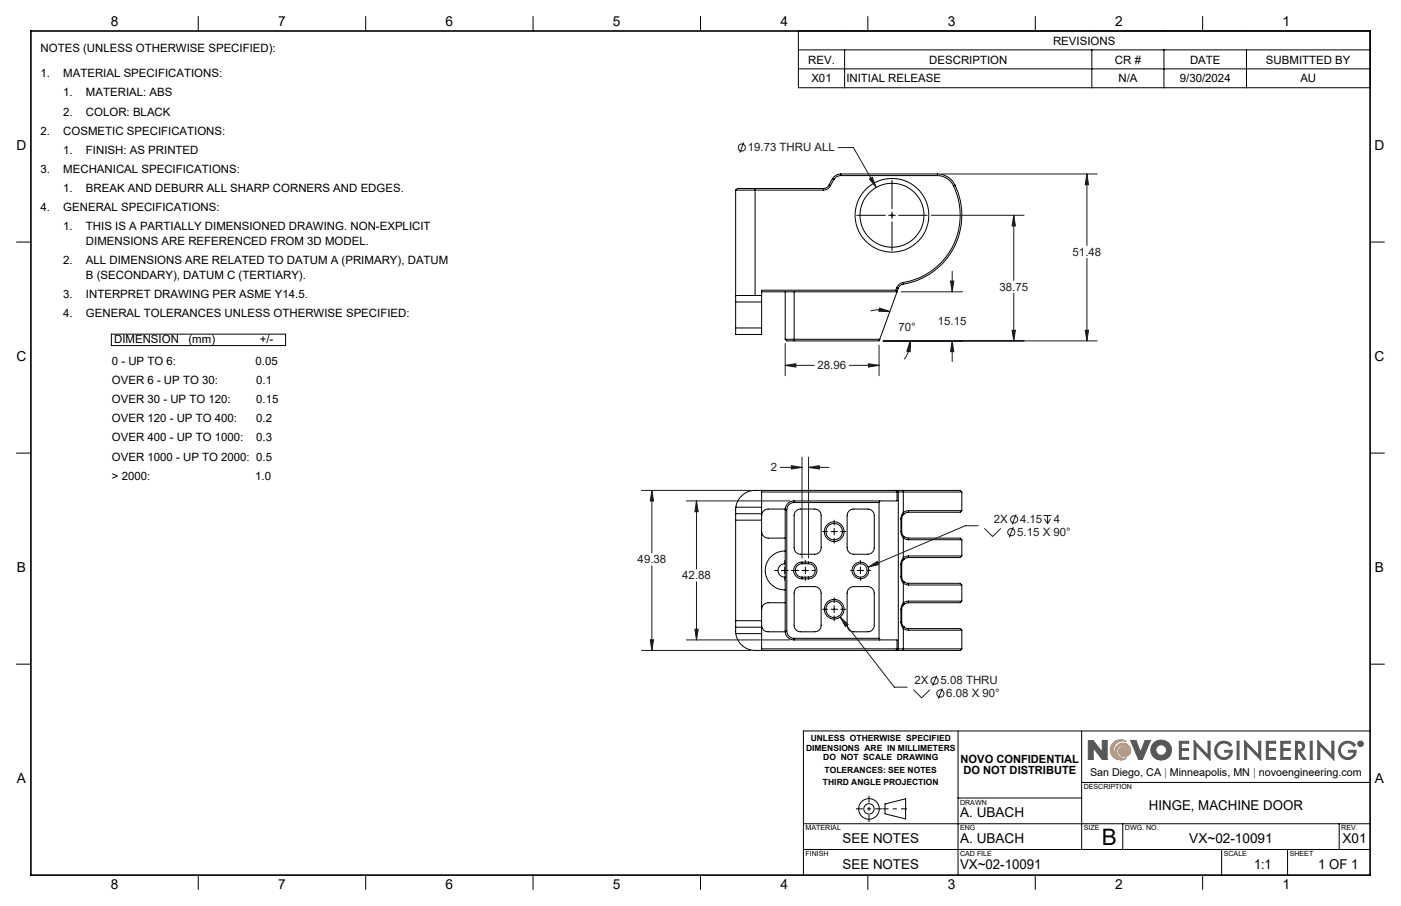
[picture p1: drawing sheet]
<svg xmlns="http://www.w3.org/2000/svg" width="432mm" height="279mm" viewBox="0 0 432 279" stroke-linecap="round" stroke-linejoin="round" font-family="sans-serif">
<g fill="none" stroke="#000" stroke-width=".31">
<path d="M61.1 5.1v4.5M112.7 5.1v4.5M164.3 5.1v4.5M215.9 5.1v4.5M267.5 5.1v4.5M319.1 5.1v4.5M370.7 5.1v4.5M226.7 58.6h27.1M226.7 58.6v32.7M232.7 58.1h-5.4l-.6 .5M232.7 58.1v33M232.7 58.1h21.1"/>
<path d="M253.8 58.1v.5M255.6 57a2.07 2.07 0 0 1-1.8 1.1M255.6 57l.4 .2M256 57.2a2.51 2.51 0 0 1-2.2 1.4M256.6 55.1l-1 1.9M256.6 55.1l.4 .3M257 55.4l-1 1.8M259.2 54.2a2.39 2.39 0 0 0-2.2 1.2M259.2 53.7a3 3 0 0 0-2.6 1.4M259.2 54.2h29.7M259.2 53.7v.5M259.2 53.7h29.7"/>
<path d="M288.9 54.2a5.4 5.4 0 0 1 5 3.1M288.9 53.7a6 6 0 0 1 5.4 3.4M288.9 53.7v.5M293.9 57.3a21 21 0 0 1-15.6 29.8M294.3 57.1a21.5 21.5 0 0 1-15.9 30.5M294.3 57.1l-.4 .2M5.1 74.6h4.4M422.3 74.6h4.4M226.7 91.3v1.8M226.7 93.1v8M226.7 93.1h8M232.7 91.1h-5.9l-.1 .2"/>
<path d="M232.7 91.1h2M234.7 91.1v2M234.7 90h41.8M234.7 93.1v8M242 90v14.6M244.8 90v15.1M276.1 89.5h-41.4v1.6M276.1 89.5l.4 .5M276.4 88.8l-.3 .7M276.4 88.8l.5 .1M276.5 90l-5.4 14.6M276.9 88.9l-.4 1.1"/>
<path d="M278.3 87.1a2.49 2.49 0 0 0-1.9 1.7M278.3 87.1l.1 .5M278.4 87.6a1.96 1.96 0 0 0-1.5 1.3M226.7 101.1v2.1h8v-2.1M226.7 101.1h8M242 104.6l.5 .5h2.3M242 104.6h29.1M271.1 104.6l-.2 .5h-26.1M5.1 139.7h4.4M422.3 139.7h4.4M226.7 158.4v2M226.7 158.4h8"/>
<path d="M226.8 156.4l-.1 2M226.8 156.4h7.9M234.7 158.4v2M234.7 156.4v2M234.7 151.2v5.2M234.7 151.7h42.2M242 157h-5.3a2.05 2.05 0 0 0-2 2M242 157.2v37.4M242 157.2h.5M242.5 157.2v37.4M244.8 155a2.27 2.27 0 0 0-2.3 2.2M244.8 154.5a2.69 2.69 0 0 0-2.8 2.7"/>
<path d="M244.8 154.5v.5M244.8 155h26.1M245.3 157.6l1-.6h4.8a1.99 1.99 0 0 1 2 2v9.9a1.99 1.99 0 0 1-2 2h-4.4a1.99 1.99 0 0 1-1.9-2v-9.9l.1-.8zM261.7 157.6l1-.6h4.7a2.05 2.05 0 0 1 2.1 2v9.9a2.05 2.05 0 0 1-2.1 2h-4.3a2.05 2.05 0 0 1-2-2v-9.9l.1-.8zM270.9 155v41.8M271.1 154.5l-.2 .5M276.1 151.2l.4 .5v2.8h-31.7M276.4 151.2h-43.7a6 6 0 0 0-5.9 5.2M276.4 151.2h1.9M276.4 151.2l.5 .5M276.9 151.7h1.5M276.9 151.7v48.4"/>
<path d="M277.7 160v3.9M277.7 160h.2M277.9 160v3.9M278.3 151.2h15.8a2.44 2.44 0 0 1 2.3 .5M278.3 151.2l.1 .5M278.4 158l-.5 .9-.2 1.1M278.4 158l.3 .4M278.4 151.7h18M278.4 151.7v6.3M278.7 158.4l-.6 .7-.2 .9M278.7 158.4l-.4 .4M279.9 158l-1.2 .4"/>
<path d="M280 157.5l-1.6 .5M280 157.5h16.4M280 157.5l-.1 .5M296.4 157.5a2.29 2.29 0 0 1-2.2 .5h-14.3M296.4 151.7v5.8M226.7 160.4v31M226.7 160.4h8M234.7 163.9a2.05 2.05 0 0 0 2 2h5.3M234.7 160.4v31M242 169.9a6 6 0 0 0-6.1 6 6 6 0 0 0 6.1 6M242 173.8a2.07 2.07 0 0 0-2.2 2.1 2.07 2.07 0 0 0 2.2 2.1M247.2 173.4a2.58 2.58 0 0 0-2.6 2.5 2.58 2.58 0 0 0 2.6 2.6"/>
<path d="M247.2 173.8a2.06 2.06 0 0 0-2.1 2.1 2.06 2.06 0 0 0 2.1 2.1M247.2 173.4h2M247.2 178.5h2M247.2 173.4v.4M247.2 178v.5M247.2 173.8h2M247.2 178h2M249.2 173.4a2.58 2.58 0 0 1 2.6 2.5 2.58 2.58 0 0 1-2.6 2.6M249.2 173.8a2.06 2.06 0 0 1 2.1 2.1 2.06 2.06 0 0 1-2.1 2.1M249.2 173.4v.4M249.2 178v.5M277.7 177.9l.2 1.1 .5 .8"/>
<path d="M277.7 163.9l.2 1.1 .5 .9M277.7 174v3.9M277.7 163.9h.2M277.7 174h.2M277.7 177.9h.2M277.9 163.9l.2 .9 .6 .7M277.9 177.9l.2 .9 .6 .6M277.9 174v3.9M278.4 172l-.5 .9-.2 1.1M278.4 172l.3 .4M278.4 179.8l1.6 .6M278.4 165.9l1.6 .5"/>
<path d="M278.4 165.9v6.1M278.4 179.8v6.1M278.6 179.4l.1 .1M278.6 165.5h.1M278.7 165.5l-.3 .4M278.7 172.4l-.6 .7-.2 .9M278.7 179.4l-.3 .4M278.7 179.4l1.2 .5M278.7 165.5l1.2 .4M278.7 172.4l-.4 .3M279.9 171.9l-1.2 .5M279.9 165.9h14.3a2.29 2.29 0 0 1 2.2 .5"/>
<path d="M279.9 179.9h14.3a2.19 2.19 0 0 1 2.2 .5M279.9 179.9l.1 .5M279.9 165.9l.1 .5M280 171.4l-1.6 .6M280 171.4h16.4M280 166.4h16.4M280 171.4l-.1 .5M296.4 171.4a2.29 2.29 0 0 1-2.2 .5h-14.3M296.4 166.4v5M226.7 191.4v2M226.7 193.4l.1 2M226.7 191.4h8"/>
<path d="M226.7 193.4h8M226.8 195.4a6 6 0 0 0 5.9 5.2h43.7M226.8 195.4h7.9M234.7 191.4v2M234.7 193.4v2M234.7 192.9a1.99 1.99 0 0 0 2 1.9h5.3M234.7 195.4v5.2M242 194.6a2.69 2.69 0 0 0 2.8 2.7M242 185.9h-5.3a2.05 2.05 0 0 0-2 2M242 194.6h.5M242.5 194.6a2.27 2.27 0 0 0 2.3 2.2M244.8 196.8v.5"/>
<path d="M244.8 196.8h26.1M244.8 197.3h31.7v2.8l-.4 .5M245.3 181.5l1-.6h4.8a1.99 1.99 0 0 1 2 2v10a1.93 1.93 0 0 1-2 1.9h-4.4a1.93 1.93 0 0 1-1.9-1.9v-10l.1-.8zM261.7 181.5l1-.6h4.7a2.05 2.05 0 0 1 2.1 2v10a1.99 1.99 0 0 1-2.1 1.9h-4.3a1.99 1.99 0 0 1-2-1.9v-10l.1-.8zM270.9 196.8l.2 .5M277.7 191.8l.2 1.1 .5 .9M277.7 187.9v3.9M277.7 191.8h.2M277.7 187.9h.2M277.9 191.8l.2 .9 .6 .7M277.9 187.9v3.9M278.4 185.9l-.5 .9-.2 1.1"/>
<path d="M278.4 185.9l.3 .4M278.4 193.8l1.6 .5M278.4 193.8v6.3M278.6 193.4h.1M278.7 193.4l-.3 .4M278.7 186.3l-.6 .7-.2 .9M278.7 193.4l1.2 .5M278.7 186.3l-.4 .4M279.9 185.9l-1.2 .4M279.9 193.9h14.3a2.29 2.29 0 0 1 2.2 .4M279.9 193.9l.1 .4M280 185.4l-1.6 .5"/>
<path d="M280 185.4h16.4M280 180.4h16.4M280 194.3h16.4M280 185.4l-.1 .5M296.4 185.4a2.29 2.29 0 0 1-2.2 .5h-14.3M296.4 180.4v5M296.4 194.3v5.8M5.1 204.8h4.4M234.7 200.1h42.2M276.4 200.6h1.9M276.9 200.1h1.5M276.9 200.1l-.5 .5"/>
<path d="M278.4 200.1h18M278.4 200.1l-.1 .5M296.4 200.1a2.44 2.44 0 0 1-2.3 .5h-15.8M422.3 204.8h4.4M295.3 225.4v44.5M333.4 225.4v36.6M422.3 225.4h-174.7v44.5M247.6 254h174.7M272.8 247.9l6.3-1.6v6.3l-6.3-1.6zM295.3 246.1h38.1M333.4 241.3h88.9M346 254v8"/>
<path d="M412.7 254v8M61.1 269.9v4.4M112.7 269.9v4.4M164.3 269.9v4.4M215.9 269.9v4.4M247.6 262h174.7M267.5 269.9v4.4M319.1 269.9v4.4M370.7 269.9v4.4M376.5 262v7.9M396.8 262v7.9"/>
<circle cx="274.9" cy="66.4" r="9.9"/>
<circle cx="274.9" cy="66.4" r="11.4"/>
<circle cx="257.1" cy="163.9" r="2.54"/>
<circle cx="257.1" cy="164" r="3"/>
<circle cx="265.2" cy="175.9" r="2.58"/>
<circle cx="265.2" cy="175.9" r="2.07"/>
<circle cx="257.1" cy="187.9" r="2.54"/>
<circle cx="257.1" cy="187.9" r="3"/>
<circle cx="267.8" cy="249.5" r="1.59"/>
<circle cx="267.8" cy="249.5" r="3.2"/>
</g>
<path d="M342.7 229.6a3.1 3.1 0 0 1 4.5-.9 2.82 2.82 0 0 0-3.9 1.7 2.82 2.82 0 0 0 2.3 3.6 2.45 2.45 0 0 1-1.1-4.2 2.45 2.45 0 0 1 4 1.5 1.88 1.88 0 0 1-1.9 2.1 1.88 1.88 0 0 1-1.8-2.2l.6-.7a1.82 1.82 0 0 1 2.4 1.5 1.89 1.89 0 0 0-2.6-2 1.89 1.89 0 0 0-.3 3.3l1.5 .6 .8-.1a3.2 3.2 0 0 1-4-.2 3.2 3.2 0 0 1-.5-4z" fill="none" stroke="#f78d2a" stroke-width=".31"/>
<g fill="none" stroke="#555759" stroke-width=".31">
<path d="M336.9 230.6v3.6h-1.5v-5.8h1.5l2.8 3.6M336.9 230.6h.1M337 230.6l2.7 3.6h1.5v-5.8h-1.5v3.6M339.7 232h.1M348.5 228.4h1.6l1.4 3.6 1.4-3.6h1.7l-2.5 5.8h-1.2zM363.5 228.6h2.9v.6h-2.3v1.7h2.2v.5h-2.2v2.2h2.3v.6h-2.9zM368 228.4l4.3 4.5v-4.3h.7v5.8l-4.4-4.5v4.3h-.6zM375.4 229.2a2.89 2.89 0 0 1 4.2 .5l-.5 .5a2.26 2.26 0 0 0-3.2-.7 2.26 2.26 0 0 0-.5 3.2 2.26 2.26 0 0 0 3.3 .4l.5-1.1h-1.7v-.6h2.3a2.78 2.78 0 0 1-4 2.5 2.78 2.78 0 0 1-.4-4.7zM381.3 228.6h.6v5.6h-.6zM383.6 228.4l4.3 4.5v-4.3h.7v5.8l-4.4-4.5v4.3h-.6zM390.3 228.6h2.9v.6h-2.3v1.7h2.2v.5h-2.2v2.2h2.3v.6h-2.9zM394.8 228.6h2.9v.6h-2.3v1.7h2.2v.5h-2.2v2.2h2.3v.6h-2.9z"/>
<path d="M399.3 228.6a2.74 2.74 0 0 1 2.6 .8l.2 .8-.3 .9-1.1 .6 1.8 2.5h-.8l-1.7-2.5h-.1v2.5h-.6zM399.9 229.2l1.1 .1a1.02 1.02 0 0 1 0 1.7l-1.1 .2zM403.8 228.6h.6v5.6h-.6zM406.2 228.4l4.3 4.5v-4.3h.6v5.8l-4.3-4.5v4.3h-.6zM413.6 229.2a2.89 2.89 0 0 1 4.2 .5l-.5 .5a2.25 2.25 0 0 0-3.3-.7 2.25 2.25 0 0 0-.2 3.4 2.25 2.25 0 0 0 3.4-.3l.1-.6h-1.6v-.6h2.3a2.79 2.79 0 0 1-4 2.5 2.79 2.79 0 0 1-.4-4.7zM419 228.9l.6 .1-.1 .4 .2 .4-.4-.4-.3 .4zM419.2 229l.3 .2-.3 .1z"/>
<circle cx="357.9" cy="231.3" r="1.64"/>
<circle cx="357.9" cy="231.3" r="3.2"/>
<circle cx="419.3" cy="229.4" r=".85"/>
<circle cx="419.3" cy="229.4" r=".71"/>
</g>
<path d="M279.5 249.4h-7.5" fill="none" stroke="#000" stroke-width=".31" stroke-dasharray="15.2 1.3 1.3 1.3" stroke-dashoffset="13.4" stroke-linecap="butt"/>
<path d="M263.8 249.4h8.1M267.8 245.4v8.1" fill="none" stroke="#000" stroke-width=".31" stroke-dasharray="15.2 1.3 1.3 1.3" stroke-dashoffset="13.1" stroke-linecap="butt"/>
<path d="M9.5 9.6h412.8v260.3h-412.8z" fill="none" stroke="#000" stroke-width=".5"/>
<path d="M343 229.1a3.2 3.2 0 0 1 4.2-.4 2.82 2.82 0 0 0-3.9 1.7 2.82 2.82 0 0 0 2.3 3.6 2.43 2.43 0 0 1-1.9-2.8 2.43 2.43 0 0 1 2.7-2 2.43 2.43 0 0 1 2.1 2.7 1.82 1.82 0 0 1-2.5 1.5 1.82 1.82 0 0 1-.9-2.7 1.73 1.73 0 0 1 2.7 1.3 1.9 1.9 0 0 0-2.6-2 1.9 1.9 0 0 0-.3 3.3l.8 .5h1.5a3.2 3.2 0 0 1-4.2-.4 3.2 3.2 0 0 1 0-4.3z" fill-rule="evenodd" fill="#f78d2a"/>
<path d="M335.4 228.4v5.8h1.5v-3.6l2.8 3.6h1.5v-5.8h-1.5v3.6l-2.8-3.6zM348.5 228.4l2.4 5.8h1.2l2.5-5.8h-1.7l-1.4 3.6-1.4-3.6zM355.6 229.1a3.1 3.1 0 0 0 .2 4.6 3.1 3.1 0 0 0 4.6-.6 3.1 3.1 0 0 0-1-4.5l-1.8-.4-1 .3zM356.2 231.3a1.65 1.65 0 0 1 3.3 0 1.65 1.65 0 0 1-3.3 0zM363.5 228.6v5.6h2.9v-.6h-2.3v-2.2h2.2v-.5h-2.2v-1.7h2.3v-.6zM368 228.4v5.8h.6v-4.3l4.4 4.5v-5.8h-.7v4.3zM375.2 229.3a2.79 2.79 0 0 0 .7 4.7 2.79 2.79 0 0 0 3.9-2.6h-2.3v.6h1.7a2.16 2.16 0 0 1-3 1.4 2.16 2.16 0 0 1-.9-3.2 2.22 2.22 0 0 1 3.8 0l.5-.5a2.92 2.92 0 0 0-4.4-.4zM381.3 228.6v5.6h.6v-5.6zM383.6 228.4v5.8h.6v-4.3l4.4 4.5v-5.8h-.7v4.3zM390.3 228.6v5.6h2.9v-.6h-2.3v-2.2h2.2v-.5h-2.2v-1.7h2.3v-.6zM394.8 228.6v5.6h2.9v-.6h-2.3v-2.2h2.2v-.5h-2.2v-1.7h2.3v-.6zM399.3 228.6v5.6h.6v-2.5l1.8 2.5h.8l-1.8-2.5 1.1-.6 .3-1.3a1.6 1.6 0 0 0-2.1-1.2zM399.9 229.2l1.3 .3 .3 .4-.3 1-1.3 .3zM403.8 228.6v5.6h.6v-5.6zM406.2 228.4v5.8h.6v-4.3l4.3 4.5v-5.8h-.6v4.3zM413.3 229.4a2.79 2.79 0 0 0 .9 4.6 2.79 2.79 0 0 0 3.8-2.6h-2.3v.6h1.6a2.18 2.18 0 0 1-3.2 1.3 2.18 2.18 0 0 1-.4-3.5 2.22 2.22 0 0 1 3.6 .4l.5-.5a2.89 2.89 0 0 0-4.5-.3zM419 228.9v.9h.2v-.4l.5 .4-.2-.4 .2-.4zM419.2 229l.3 .2-.3 .1zM418.5 229.4a.85 .85 0 0 0 1.7 0 .85 .85 0 0 0-1.7 0zM418.6 229.4a.71 .71 0 0 1 1.4 0 .71 .71 0 0 1-1.4 0z" fill-rule="evenodd" fill="#555759"/>
<g fill="none" stroke="#191924" stroke-width=".31">
<path d="M229.3 43.9l-1.3 3.2M258.3 45.5h4.7l7.1 12.3M268 55.2l.9-.5 1.2 3.1zM290.2 53.7h48M335 53.7l.5 3.3h-1zM335 53.7v22M287.1 66.4h28.5M312.5 66.4l.4 3.3h-1zM312.5 66.4v20.1M335 79.7v25.4M268.3 95.9l1.3-.3 1.9-.1 2.7 .6M271.1 95l3.1 1.1-3.3-.1z"/>
<path d="M277.7 90h19M292.9 86.7h1.1l-.5 3.3zM293.5 83.6v6.4M312.5 90.4v14.7M242 112.7l3.3-.5v1zM242 105.9v10M242 112.7h9M261.7 112.7h9.2M267.7 112.2l3.2 .5-3.2 .5zM270.9 106.4v9.5M272.2 105.1h66M280.6 105.1l-.1 3.4-1-.2z"/>
<path d="M280.6 105.1l-.5 2.8-1.4 2.9M293.5 105.1l.5 3.3h-1.1zM293.5 105.1v6.4M311.9 101.8h1l-.4 3.3zM334.5 101.8h1l-.5 3.3zM197.7 151.2h33.8M200.9 151.2l.5 3.3h-1zM200.9 151.2v19.3M211.5 154.5h32M214.7 154.5l.5 3.3h-1zM214.7 154.5v21M240.5 144.1h6.7"/>
<path d="M243.9 143.6l3.3 .5-3.3 .5zM247.2 141v31.1M249.2 144.1l3.3-.5v1zM249.2 141v31.1M249.2 144.1h6.4M313.2 158.6l-1.3 3.1M321.6 159h2.5M321.9 160l1 1.5M322.9 159v2.5M323.8 160l-.9 1.5M200.9 174.5v26.1M214.7 179.4v17.9"/>
<path d="M267.6 174.9l2.8-1.8 .4 1zM301.5 162.1h-4l-29.9 12.8M303.4 162.9l2.5 2.6 2.6-2.6M312.3 162.5l-1.3 3.2M200.4 197.3h1l-.5 3.3zM211.5 197.3h32M214.2 194.1h1l-.5 3.2zM258.9 190.3l2.5 2.3-.8 .6zM258.9 190.3l16.7 21.6h4M197.7 200.6h33.8M281.6 212.7l2.5 2.5 2.5-2.5M288.7 208.4l-1.3 3.1"/>
<path d="M290.4 212.3l-1.2 3.1"/>
<circle cx="228.6" cy="45.5" r="1.1"/>
<circle cx="311.7" cy="164.1" r="1.12"/>
<circle cx="312.5" cy="160.2" r="1.11"/>
<circle cx="288.1" cy="209.9" r="1.11"/>
<circle cx="289.8" cy="213.9" r="1.11"/>
</g>
<path d="M274.4 66.4h1M274.6 66l.7 .7M274.9 65.9v1M275.3 66l-.7 .7" fill="none" stroke="#ff0080" stroke-width=".31"/>
<g fill="none" stroke="#000" stroke-width=".31">
<path d="M246.1 9.6h176.2v17.5h-176.2zM246.1 15.4h176.2M260.3 15.4v11.7M336.5 15.4v11.7M358.7 15.4v11.7M384.2 15.4v11.7M246.1 21.2h176.2M274.9 55.5v8.8M264.1 66.4h8.8M273.9 66.4h2M274.9 65.4v2M274.9 68.4v8.9"/>
<path d="M277 66.4h8.8M34.3 103h53.7v3.6h-53.7zM238.8 175.9h1M240.8 175.9h2.1M241.9 172.8v1.1M241.9 174.9v2M241.9 177.9v1.1M243.9 175.9h1.1M245.1 175.9h1.1M247.2 175.9h2M248.2 172.8v1.1M248.2 174.9v2"/>
<path d="M248.2 177.9v1.1M250.2 175.9h1.1M253.5 163.9h1.6M256.1 163.9h2M257.1 160.4v1.5M257.1 162.9v2.1M257.1 166v1.5M259.1 163.9h1.6M262.1 175.9h1.1M264.2 175.9h2M265.2 172.8v1.1M265.2 174.9v2"/>
<path d="M265.2 177.9v1.1M267.2 175.9h1.1M253.5 187.9h1.6M256.1 187.9h2M257.1 184.3v1.5M257.1 186.9v2M257.1 189.9v1.6M259.1 187.9h1.6"/>
</g>
<g fill="#191924">
<path d="M334.5 101.8h1l-.5 3.3zM335 53.7l.5 3.3h-1zM268 55.2l2.1 2.6-1.2-3.1zM312.5 66.4l.4 3.3h-1zM311.9 101.8h1l-.4 3.3zM280.6 105.1l-.1 3.4-1-.2zM271.1 95l3.1 1.1-3.3-.1zM267.7 112.2l3.2 .5-3.2 .5zM242 112.7l3.3-.5v1zM292.9 86.7h1.1l-.5 3.3zM293.5 105.1l.5 3.3h-1.1z"/>
<path d="M249.2 144.1l3.3-.5v1zM243.9 143.6l3.3 .5-3.3 .5zM267.6 174.9l3.2-.8-.4-1zM258.9 190.3l1.7 2.9 .8-.6zM214.7 154.5l.5 3.3h-1zM214.2 194.1h1l-.5 3.2zM200.4 197.3h1l-.5 3.3zM200.9 151.2l.5 3.3h-1z"/>
</g>
<text font-size="7" x="339.5" y="260.5">B</text>
<g font-size="4.2">
<text x="34.1" y="8.1">8</text>
<text x="85.7" y="8.1">7</text>
<text x="137.3" y="8.1">6</text>
<text x="188.9" y="8.1">5</text>
<text x="240.5" y="8.1">4</text>
<text x="292.1" y="8.1">3</text>
<text x="343.7" y="8.1">2</text>
<text x="395.3" y="8.1">1</text>
<text x="5.1" y="46.4">D</text>
<text x="423.7" y="46.4">D</text>
<text x="5.1" y="111.4">C</text>
<text x="423.7" y="111.4">C</text>
<text x="5.2" y="176.5">B</text>
<text x="423.8" y="176.5">B</text>
<text x="5.2" y="241.6">A</text>
<text x="423.8" y="241.6">A</text>
<text x="354.1" y="249.9">HINGE, MACHINE DOOR</text>
<text x="295.9" y="252">A. UBACH</text>
<text x="259.7" y="260">SEE NOTES</text>
<text x="295.9" y="260">A. UBACH</text>
<text x="366.5" y="260">VX~02-10091</text>
<text x="413.8" y="260">X01</text>
<text x="259.7" y="267.9">SEE NOTES</text>
<text x="295.9" y="267.9">VX~02-10091</text>
<text x="386.5" y="267.9">1:1</text>
<text x="406.3" y="267.9">1 OF 1</text>
<text x="34.1" y="274.2">8</text>
<text x="85.7" y="274.2">7</text>
<text x="137.3" y="274.2">6</text>
<text x="188.9" y="274.2">5</text>
<text x="240.5" y="274.2">4</text>
<text x="292.1" y="274.2">3</text>
<text x="343.7" y="274.2">2</text>
<text x="395.3" y="274.2">1</text>
</g>
<g font-size="3.5">
<text x="12.5" y="15.9">NOTES (UNLESS OTHERWISE SPECIFIED):</text>
<text x="324.6" y="13.8">REVISIONS</text>
<text x="12.5" y="23.8">1.</text>
<text x="19.5" y="23.8">MATERIAL SPECIFICATIONS:</text>
<text x="249.1" y="19.6">REV.</text>
<text x="286.4" y="19.6">DESCRIPTION</text>
<text x="343.6" y="19.6">CR #</text>
<text x="366.8" y="19.6">DATE</text>
<text x="390.2" y="19.6">SUBMITTED BY</text>
<text x="19.5" y="29.7">1.</text>
<text x="26.5" y="29.7">MATERIAL: ABS</text>
<text x="250.1" y="25.4">X01</text>
<text x="260.8" y="25.4">INITIAL RELEASE</text>
<text x="344.7" y="25.4">N/A</text>
<text x="363.6" y="25.4">9/30/2024</text>
<text x="400.8" y="25.4">AU</text>
<text x="19.5" y="35.6">2.</text>
<text x="26.5" y="35.6">COLOR: BLACK</text>
<text x="12.5" y="41.5">2.</text>
<text x="19.5" y="41.5">COSMETIC SPECIFICATIONS:</text>
<text x="19.5" y="47.4">1.</text>
<text x="26.5" y="47.4">FINISH: AS PRINTED</text>
<text x="12.5" y="53.4">3.</text>
<text x="19.5" y="53.4">MECHANICAL SPECIFICATIONS:</text>
<text x="19.5" y="59.3">1.</text>
<text x="26.5" y="59.3">BREAK AND DEBURR ALL SHARP CORNERS AND EDGES.</text>
<text x="12.5" y="65.2">4.</text>
<text x="19.5" y="65.2">GENERAL SPECIFICATIONS:</text>
<text x="19.5" y="71.1">1.</text>
<text x="26.5" y="71.1">THIS IS A PARTIALLY DIMENSIONED DRAWING. NON-EXPLICIT</text>
<text x="26.5" y="75.6">DIMENSIONS ARE REFERENCED FROM 3D MODEL.</text>
<text x="19.5" y="81.5">2.</text>
<text x="26.5" y="81.5">ALL DIMENSIONS ARE RELATED TO DATUM A (PRIMARY), DATUM</text>
<text x="26.5" y="86">B (SECONDARY), DATUM C (TERTIARY).</text>
<text x="19.5" y="92">3.</text>
<text x="26.5" y="92">INTERPRET DRAWING PER ASME Y14.5.</text>
<text x="19.5" y="97.9">4.</text>
<text x="26.5" y="97.9">GENERAL TOLERANCES UNLESS OTHERWISE SPECIFIED:</text>
<text x="35.2" y="105.8">DIMENSION</text>
<text x="58.1" y="105.8">(mm)</text>
<text x="80" y="105.8">+/-</text>
<text x="34.5" y="112.5">0 - UP TO 6:</text>
<text x="78.8" y="112.5">0.05</text>
<text x="34.5" y="118.4">OVER 6 - UP TO 30:</text>
<text x="79" y="118.4">0.1</text>
<text x="34.5" y="124.3">OVER 30 - UP TO 120:</text>
<text x="79" y="124.3">0.15</text>
<text x="34.5" y="130.2">OVER 120 - UP TO 400:</text>
<text x="79" y="130.2">0.2</text>
<text x="34.5" y="136.1">OVER 400 - UP TO 1000:</text>
<text x="79" y="136.1">0.3</text>
<text x="34.5" y="142.1">OVER 1000 - UP TO 2000: 0.5</text>
<text x="34.5" y="148">&gt; 2000:</text>
<text x="78.7" y="148">1.0</text>
<text x="296.1" y="235.2">NOVO CONFIDENTIAL</text>
<text x="296.9" y="238.7">DO NOT DISTRIBUTE</text>
</g>
<g font-size="3.5" fill="#191924">
<text x="230.5" y="46.7">19.73 THRU ALL</text>
<text x="330.6" y="78.9">51.48</text>
<text x="308" y="89.6">38.75</text>
<text x="289.1" y="100.3">15.15</text>
<text x="277" y="102.1">70°</text>
<text x="252" y="113.9">28.96</text>
<text x="237.6" y="145.3">2</text>
<text x="306.3" y="161.3">2X</text>
<text x="314.4" y="161.3">4.15</text>
<text x="324.8" y="161.3">4</text>
<text x="313.5" y="165.3">5.15 X 90°</text>
<text x="196.5" y="173.7">49.38</text>
<text x="210.3" y="178.6">42.88</text>
<text x="281.8" y="211.1">2X</text>
<text x="289.9" y="211.1">5.08 THRU</text>
<text x="291.7" y="215">6.08 X 90°</text>
</g>
<text font-size="3.3" x="336" y="239.4">San Diego, CA | Minneapolis, MN | novoengineering.com</text>
<g font-size="2.6">
<text x="248.4" y="231.5">DIMENSIONS ARE IN MILLIMETERS</text>
<text x="249.9" y="228.6">UNLESS OTHERWISE SPECIFIED</text>
<text x="253.7" y="234.4">DO NOT SCALE DRAWING</text>
<text x="254.2" y="238.5">TOLERANCES: SEE NOTES</text>
<text x="253.7" y="242.1">THIRD ANGLE PROJECTION</text>
</g>
<g font-size="2.2">
<text x="334" y="243.4">DESCRIPTION</text>
<text x="295.9" y="248.2">DRAWN</text>
<text x="248.3" y="256.1">MATERIAL</text>
<text x="295.9" y="256.1">ENG</text>
<text x="334" y="256.1">SIZE</text>
<text x="346.7" y="256.1">DWG. NO.</text>
<text x="413.4" y="256.1">REV.</text>
<text x="248.3" y="264">FINISH</text>
<text x="295.9" y="264">CAD FILE</text>
<text x="377.2" y="264">SCALE</text>
<text x="397.5" y="264">SHEET</text>
</g>
</svg>
